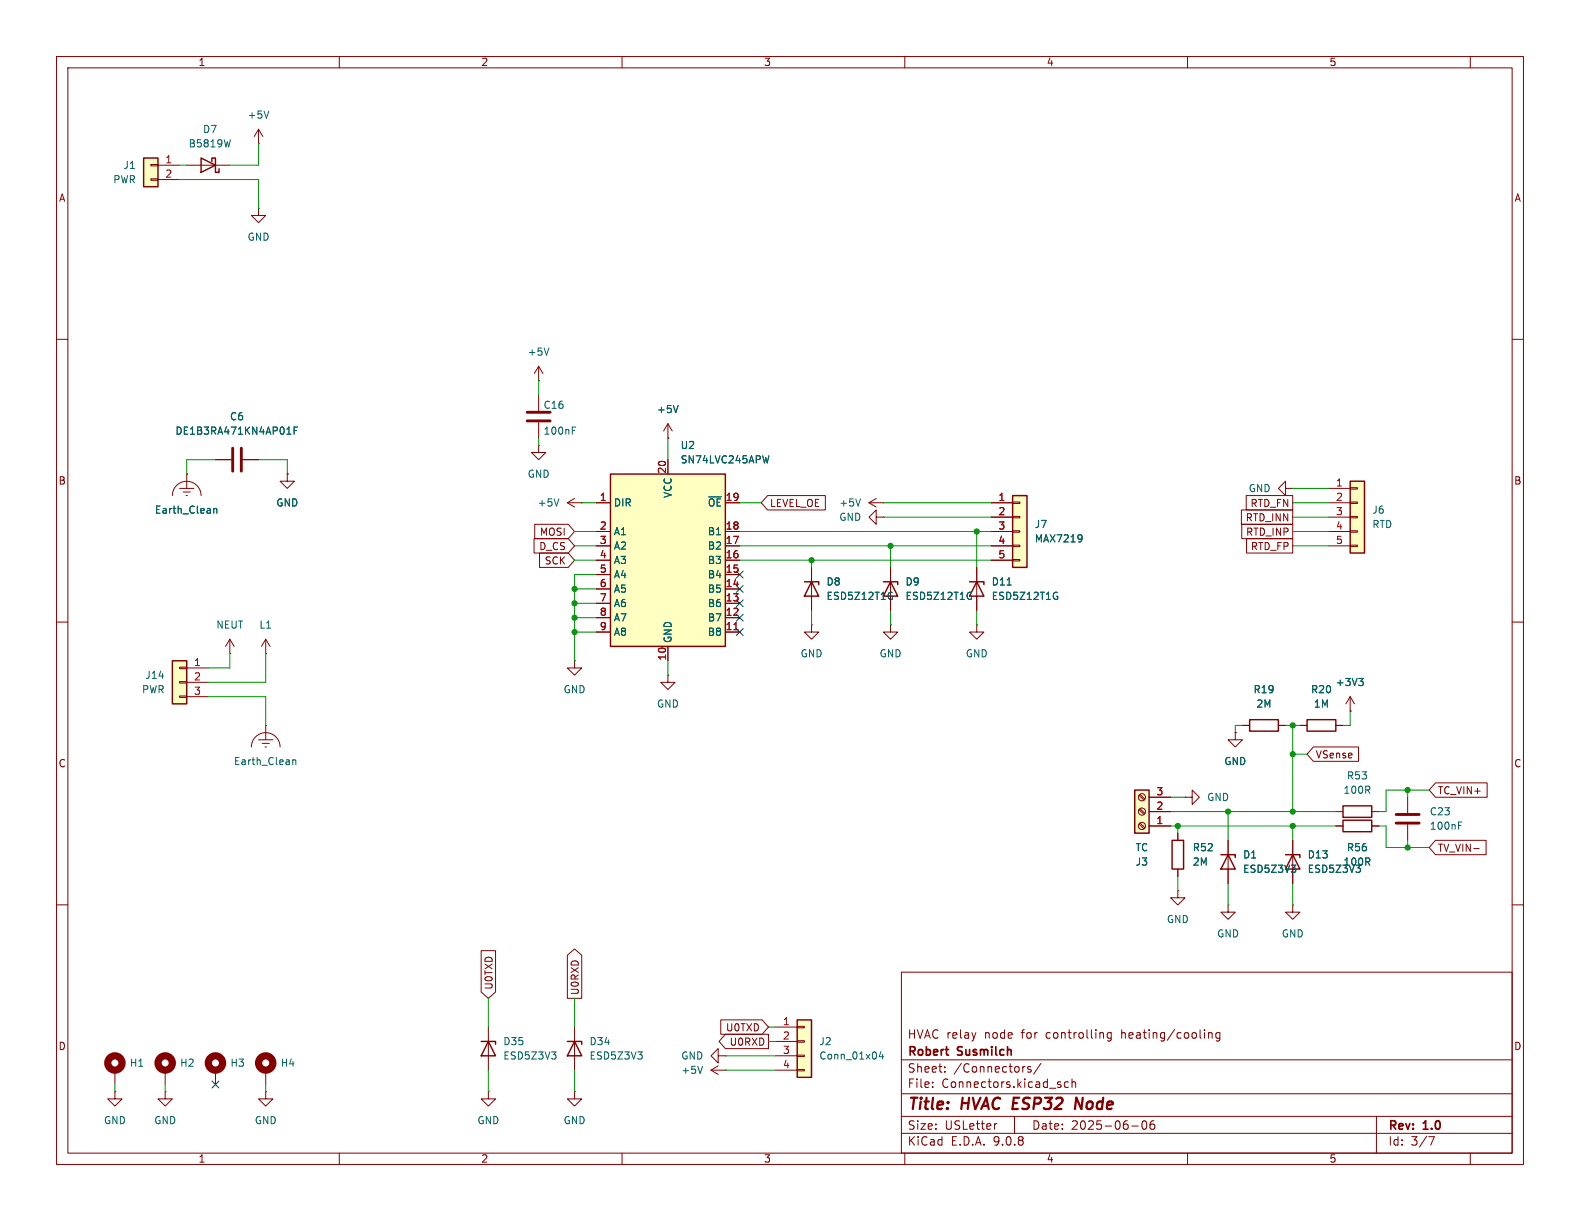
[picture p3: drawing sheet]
<svg xmlns="http://www.w3.org/2000/svg" width="279mm" height="216mm" viewBox="0 0 279 216" stroke-linecap="round" stroke-linejoin="round" font-family="sans-serif">
<g fill="none" stroke="#840000" stroke-width=".18">
<path d="M10 10h259.4v195.9h-259.4zM12 12h255.4v191.9h-255.4zM60 10v2M110 10v2M160 10v2M210 10v2M260 10v2M10 60h2M267.4 60h2M10 110h2M267.4 110h2M10 160h2"/>
<path d="M159.4 171.9h108v32h-108zM267.4 160h2M159.4 197.4h108M159.4 193.4h108M159.4 187.4h108M164.9 192.1v.2M164.9 191.4v.1M167.1 189.4v.2M167.1 188.7v.1M176.3 198.7l-.3 .1M179.4 197.4v3M181.1 188.6h.2"/>
<path d="M182.3 188.7l-.4-.1-.2 .2 .1 .2 .5 .2v.3h-.6M184.1 188l-1.3 1.9M187.6 191.9v.3M188.9 191.4l-.4-.1-.3 .3v.4l.2 .2h.5M189.6 191.4l.2-.1 .3 .1 .1 .9M189.6 190.8v1.5M196.5 182.6v1.2l-.3 .3-.3-.1M196.5 182.7l-.4-.1-.3 .3v.4l.1 .2h.6M200.1 199.1h1.2M202.1 198.3l.2-.1a.81 .81 0 0 1 .6 .6 .81 .81 0 0 1-.3 .8l-.2 .1a.81 .81 0 0 1-.3-1.4zM204.1 198.2a.59 .59 0 0 0-.7 .6v.6l.1 .2 .4 .1 .2-.2 .1-.5-.1-.2h-.5l-.2 .2M213.7 182.7l.2-.1 .4 .1 .1 .9"/>
<path d="M213.7 182.6v1M215.7 182.6v1.2l-.3 .3-.3-.1M215.7 182.7l-.4-.1-.3 .3v.4l.1 .2h.6M243.4 197.4v6.5M60 203.9v2M110 203.9v2M159.4 200.4h108M160 203.9v2M210 203.9v2M252.6 201h1l-.6 1.5M260 203.9v2"/>
</g>
<path d="M190.1 196.1l.2-2 .9 2" fill="none" stroke="#840000" stroke-width=".4"/>
<path d="M141 180.3h2.5v10.2h-2.5z" fill="#ffffc2"/>
<path d="M237.5 145h5.1v2.1h-5.1zM85.1 184.2h2.5v.5M86.4 184.2l1.2 2.5h-2.5zM100.3 184.2h2.6v.5M101.6 184.2l1.3 2.5h-2.6zM141 180.3h2.5v10.2h-2.5z" fill="none" stroke="#840000" stroke-width=".25"/>
<g fill="none" stroke="#840000" stroke-width=".18">
<path d="M44.4 132.1a2.54 2.54 0 0 1 2.6-2.5 2.54 2.54 0 0 1 2.5 2.5M45.7 130.8h2.6M46.4 131.4h1.2M46.9 132.1h.2M47 128.3h.1M47 128.3v2.5M236.2 146.1h1.3M242.6 146.1h1.2M47 189.2v2.6M86.4 181.6v7.6M101.6 181.6v7.6M125.7 189.2h2.6"/>
<path d="M125.7 189.2l1.3 .8M127 186.7v-1.3l-1.3 1.3 1.3 1.3v-1.3h1.3M127 188.5l-1.3 .7M128.3 189.2h.1M128.3 186.7h.1M137.2 181.6h3.8M137.2 184.2h3.8M137.2 186.7h3.8M137.2 189.2h3.8M141 181.5h1.2v.2h-1.2zM141 184h1.2v.3h-1.2zM141 186.6h1.2v.2h-1.2z"/>
<path d="M141 189.1h1.2v.3h-1.2z"/>
</g>
<path d="M51.8 134.4v.8M51.8 134.5l.1-.1h.4v.8M97.5 186h.8l-.4 .5M98.3 186.6v.5M112.8 186h.8l-.5 .5M113.5 186.6v.5M124.2 188.5l-.4 1.3M155.8 185.9l-.3 .9h.8M156.1 186.4v.9" fill="none" stroke="#006464" stroke-width=".18"/>
<circle cx="47" cy="188" r="1.27" fill="none" stroke="#840000" stroke-width="1.3"/>
<path d="M179.1 87.6h2.5v12.7h-2.5z" fill="#ffffc2"/>
<path d="M35.6 27.9l2.5 1.3-2.5 1.3zM37.5 28.6v-.7h.6v2.6h.6v-.7M179.1 87.6h2.5v12.7h-2.5z" fill="none" stroke="#840000" stroke-width=".25"/>
<g fill="none" stroke="#840000" stroke-width=".18">
<path d="M33 29.2h7.6M95.2 67.3h.1M95.2 64.8l-.7 1.2M95.2 64.8l.8 1.2M95.2 64.8v2.5M118.1 77.5h.1M118.1 74.9l-.8 1.3M118.1 74.9l.8 1.3M118.1 74.9v2.6M30.5 87.6a2.54 2.54 0 0 1 2.5-2.5 2.54 2.54 0 0 1 2.6 2.5M31.7 86.4h2.6M32.4 87h1.3"/>
<path d="M32.9 87.6h.2M33 83.8h.1M33 83.8v2.6M38.1 81.3h2.8M42.9 81.3h2.8M50.8 83.8v1.3h1.3l-1.3 1.3-1.3-1.3h1.3M50.8 83.8h.1M154.9 91.4v-1.2l-1.2 1.2 1.2 1.3v-1.3h1.3M156.2 91.4h.1M175.3 88.9h3.8M175.3 91.4h3.8M175.3 94h3.8"/>
<path d="M175.3 96.5h3.8M175.3 99.1h3.8M179.1 88.8h1.2v.2h-1.2zM179.1 91.3h1.2v.3h-1.2zM179.1 93.9h1.2v.2h-1.2zM179.1 96.4h1.2v.2h-1.2zM179.1 98.9h1.2v.3h-1.2zM101.6 116.8v1.3h1.3l-1.3 1.3-1.3-1.3h1.3M101.6 116.8h.1M118.1 119.4v1.3h1.3l-1.3 1.2-1.3-1.2h1.3M118.1 119.4h.1M143.5 110.5v1.3h1.3l-1.3 1.2-1.3-1.2h1.3"/>
<path d="M143.5 110.5h.1M248.9 141v2.8M248.9 145.8v2.8"/>
</g>
<path d="M40.7 24.7l-.3 1.3M50.7 76.8h.8M52 76.1h.4M52.6 75.5h-.6v1.3M97.1 61.5l-.5 1.3M119.9 71.7l-.4 1.3M37.8 89.9v.8M37.8 90l.2-.1 .3 .1v.7M191.1 94.6l.2 .1a1.07 1.07 0 0 1-.1 1M191.3 95.1l-.2 .2M257.9 146h.4M257.9 145.4h.6" fill="none" stroke="#006464" stroke-width=".18"/>
<path d="M41.1 79.2v4.1M42.7 79.2v4.1M246.9 144h4.1M246.9 145.5h4.1" fill="none" stroke="#840000" stroke-width=".51"/>
<path d="M25.4 27.9h2.5v5.1h-2.5z" fill="#ffffc2"/>
<path d="M25.4 27.9h2.5v5.1h-2.5zM171.4 102.9h2.6v.5M172.7 102.9l1.3 2.5h-2.6z" fill="none" stroke="#840000" stroke-width=".25"/>
<path d="M26.7 29.1h1.2v.2h-1.2zM26.7 31.6h1.2v.3h-1.2zM27.9 29.2h3.8M27.9 31.8h3.8M227.3 86.4v-1.3l-1.2 1.3 1.2 1.2v-1.2h1.3M228.6 86.4h.1M172.7 100.3v7.7" fill="none" stroke="#840000" stroke-width=".18"/>
<path d="M178.1 103.4h.7M186.8 105.4h.2v.5l-.2 .1M186.9 104.7l.1 .1" fill="none" stroke="#006464" stroke-width=".18"/>
<path d="M238.8 85.1h2.5v12.7h-2.5z" fill="#ffffc2"/>
<path d="M238.8 85.1h2.5v12.7h-2.5z" fill="none" stroke="#840000" stroke-width=".25"/>
<path d="M234.9 86.4h3.9M234.9 88.9h3.9M234.9 91.4h3.9M234.9 94h3.9M234.9 96.5h3.9M238.8 86.2h1.2v.3h-1.2zM238.8 88.8h1.2v.2h-1.2zM238.8 91.3h1.2v.3h-1.2zM238.8 93.9h1.2v.2h-1.2zM238.8 96.4h1.2v.2h-1.2z" fill="none" stroke="#840000" stroke-width=".18"/>
<path d="M107.9 83.8h20.4v30.5h-20.4z" fill="#ffffc2"/>
<path d="M107.9 83.8h20.4v30.5h-20.4zM142.2 102.9h2.6v.5M143.5 102.9l1.3 2.5h-2.6zM156.2 102.9h2.5v.5M157.5 102.9l1.2 2.5h-2.5zM221 127.3h5.1v2h-5.1zM231.1 127.3h5.1v2h-5.1z" fill="none" stroke="#840000" stroke-width=".25"/>
<g fill="none" stroke="#840000" stroke-width=".18">
<path d="M95.2 69.9v2.7M95.2 74.7v2.8M105.4 88.9h2.5M105.4 94h2.5M105.4 96.5h2.5M105.4 99.1h2.5M118.1 81.3v2.5M128.3 88.9h2.5M128.3 94h2.5M128.3 96.5h2.5M128.3 99.1h2.5M40.6 115.6h.1"/>
<path d="M40.6 113l.8 1.3M40.6 113l-.7 1.3M40.6 113v2.6M47 115.6h.1M47 113l.8 1.3M47 113l-.8 1.3M47 113v2.6M105.4 101.6h2.5M105.4 104.1h2.5M105.4 106.7h2.5M105.4 109.2h2.5M105.4 111.8h2.5"/>
<path d="M118.1 114.3v2.5M128.3 101.6h2.5M128.3 104.1h2.5M128.3 106.7h2.5M128.3 109.2h2.5M128.3 111.8h2.5M143.5 100.3v7.7M157.5 110.5v1.3h1.2l-1.2 1.2-1.3-1.2h1.3M157.5 110.5h.1M157.5 100.3v7.7M172.7 110.5v1.3h1.3l-1.3 1.2-1.3-1.2h1.3M172.7 110.5h.1"/>
<path d="M219.7 128.3h1.3M226.1 128.3h1.2M229.9 128.3h1.2M236.2 128.3h1.3M238.8 125.7h.1M238.8 123.2l-.8 1.3M238.8 123.2l.7 1.3M238.8 123.2v2.5"/>
</g>
<path d="M129.8 111.3h.7" fill="none" stroke="#a90000" stroke-width=".18"/>
<path d="M101.2 76.1h.4M101.2 75.5h.6M136 80.6l-.3 1.3M157.6 105.4h.2v.5l-.2 .1M157.7 104.7l.1 .1M171.6 105.4h.2v.5l-.2 .1M171.6 104.7l.1 .1M240.3 120h.8l-.5 .4M240.8 120.4l.3 .3v.3l-.3 .2" fill="none" stroke="#006464" stroke-width=".18"/>
<path d="M93.2 72.9h4.1M93.2 74.4h4.1" fill="none" stroke="#840000" stroke-width=".51"/>
<path d="M30.5 116.8h2.5v7.7h-2.5z" fill="#ffffc2"/>
<path d="M30.5 116.8h2.5v7.7h-2.5zM215.9 151.1h2.5v.5M217.2 151.1l1.2 2.6h-2.5zM227.3 151.1h2.6v.5M228.6 151.1l1.3 2.6h-2.6zM237.5 142.5h5.1v2h-5.1z" fill="none" stroke="#840000" stroke-width=".25"/>
<g fill="none" stroke="#840000" stroke-width=".18">
<path d="M45.7 25.4h.1M45.7 22.9l-.7 1.2M45.7 22.9l.8 1.2M45.7 22.9v2.5M95.2 78.7v1.3h1.3l-1.3 1.3-1.2-1.3h1.2M95.2 78.7h.1M100.3 88.9h2.6M100.3 88.9l1.3 .8M101.6 88.1l-1.3 .8M102.9 88.9h.1M153.7 88.9l1.2 .8M153.7 88.9h2.5"/>
<path d="M154.9 88.1l-1.2 .8M156.2 88.9h.1M31.7 118h1.3v.2h-1.3zM33 118.1h3.8M31.7 120.5h1.3v.3h-1.3zM31.7 123.1h1.3v.2h-1.3zM33 120.7h3.8M33 123.2h3.8M218.4 129.5v1.3h1.3l-1.3 1.3-1.2-1.3h1.2M218.4 129.5h.1M217.2 148.6v7.6M228.6 148.6v7.6"/>
<path d="M236.2 143.5h1.3M242.6 143.5h1.2M217.2 160v1.3h1.2l-1.2 1.3-1.3-1.3h1.3M217.2 160h.1M228.6 160v1.3h1.3l-1.3 1.3-1.3-1.3h1.3M228.6 160h.1"/>
</g>
<path d="M47.5 19.6l-.4 1.3M98.8 88.2l-.4 1.3M152.2 88.2l-.5 1.3M228.3 153h.8l-.4 .5M229.1 153.6v.5M240.6 153.7l-.1 .4" fill="none" stroke="#006464" stroke-width=".18"/>
<path d="M200.7 139.7h2.5v7.6h-2.5z" fill="#ffffc2"/>
<path d="M200.7 139.7h2.5v7.6h-2.5zM207.3 148.6h2v5.1h-2z" fill="none" stroke="#840000" stroke-width=".25"/>
<g fill="none" stroke="#840000" stroke-width=".18">
<path d="M45.7 36.8v1.3h-1.3l1.3 1.3 1.3-1.3h-1.3M45.7 36.8h.1M118.1 77.5h.1M33 83.8h.1M38.1 81.3h2.8M42.9 81.3h2.8M50.8 83.8h.1M94.4 95.2h6.1l1.1 1.3-1.1 1.3h-6.1zM94.6 92.7h5.9l1.1 1.3-1.1 1.3h-5.9zM95.4 97.8h5.1l1.1 1.3-1.1 1.2h-5.1zM105.4 88.9h2.5M105.4 94h2.5"/>
<path d="M105.4 96.5h2.5M105.4 99.1h2.5M118.1 81.3v2.5M128.3 88.9h2.5M128.3 94h2.5M128.3 96.5h2.5M128.3 99.1h2.5M135.7 87.6h10.3v2.6h-10.3l-1.1-1.3zM175.3 88.9h3.8M175.3 91.4h3.8M175.3 94h3.8M175.3 96.5h3.8"/>
<path d="M175.3 99.1h3.8M219.5 90.2h9.1v2.5h-9.1zM219.6 92.7h9v2.6h-9zM220.4 87.6h8.2v2.6h-8.2zM220.4 95.2h8.2v2.6h-8.2zM105.4 101.6h2.5M105.4 104.1h2.5M105.4 106.7h2.5M105.4 109.2h2.5M105.4 111.8h2.5M118.1 114.3v2.5M128.3 101.6h2.5"/>
<path d="M128.3 104.1h2.5M128.3 106.7h2.5M128.3 109.2h2.5M128.3 111.8h2.5M143.5 100.3v2.6M143.5 105.4v2.6M157.5 100.3v2.6M157.5 105.4v2.6M172.7 100.3v2.6M172.7 105.4v2.6M218.4 129.5h.1M219.7 128.3h1.3"/>
<path d="M226.1 128.3h1.2M229.9 128.3h1.2M232.3 132.1h7.9v2.5h-7.9l-1.2-1.2zM236.2 128.3h1.3M238.8 125.7h.1M253.8 138.4h9.2v2.6h-9.2l-1.1-1.3zM201.4 145.7l.9 .9M201.4 143.2l.9 .8M201.4 140.6l.9 .9M201.6 145.5l.9 .9M201.6 143l.9 .8M201.6 140.5l.9 .8"/>
<path d="M203.2 146.1h3.8M203.2 143.5h3.8M203.2 141h3.8M208.3 157.5v1.3h1.2l-1.2 1.2-1.3-1.2h1.3M208.3 157.5h.1M208.3 147.3v1.3M208.3 153.7v1.2M209.5 141h1.3v-1.3l1.3 1.3-1.3 1.2v-1.2M209.5 141h.1M217.2 148.6v2.5M217.2 153.7v2.5M228.6 148.6v2.5"/>
<path d="M228.6 153.7v2.5M236.2 146.1h1.3M242.6 146.1h1.2M253.8 148.6h9v2.5h-9l-1.1-1.2zM260.6 150h1M85.1 168.1h2.5v7.3l-1.2 1.1-1.3-1.1zM100.3 168.9l1.3-1.1 1.3 1.1v7.6h-2.6zM20.3 193v1.3h-1.3l1.3 1.3 1.3-1.3h-1.3M20.3 193h.1M20.3 189.2v2.6M29.2 193v1.3h-1.3l1.3 1.3 1.3-1.3h-1.3M29.2 193h.1"/>
<path d="M29.2 189.2v2.6M38.1 189.2v2.6M47 193v1.3h-1.3l1.3 1.3 1.3-1.3h-1.3M47 193h.1M86.4 193v1.3h1.2l-1.2 1.3-1.3-1.3h1.3M86.4 193h.1M101.6 193v1.3h1.3l-1.3 1.3-1.3-1.3h1.3M101.6 193h.1M127.5 180.3h7.3l1.1 1.3-1.1 1.3h-7.3zM128.3 182.9h7.6v2.5h-7.6l-1.1-1.2z"/>
<circle cx="201.9" cy="141" r=".63"/>
<circle cx="201.9" cy="143.5" r=".63"/>
<circle cx="201.9" cy="146" r=".63"/>
</g>
<g fill="none" stroke="#840000" stroke-width="1.3">
<circle cx="20.3" cy="188" r="1.27"/>
<circle cx="29.2" cy="188" r="1.27"/>
<circle cx="38.1" cy="188" r="1.27"/>
</g>
<g fill="none" stroke="#009600" stroke-width=".18">
<path d="M31.7 29.2h1.3M31.7 31.8h14v5M45.7 25.4v3.8h-5.1M95.2 67.3v2.6M95.2 77.5v1.2M118.1 77.5v3.8M38.1 81.3h-5.1v2.5M45.7 81.3h5.1v2.5M101.6 96.5h3.8M101.6 99.1h3.8M101.6 94h3.8M102.9 88.9h2.5"/>
<path d="M130.8 88.9h3.8M130.8 96.5h44.5M130.8 99.1h44.5M130.8 94h44.5M143.5 99.1v1.2M156.2 88.9h19.1M156.2 91.4h19.1M157.5 96.5v3.8M172.7 94v6.3M228.6 88.9h6.3M228.6 96.5h6.3M228.6 94h6.3"/>
<path d="M228.6 91.4h6.3M228.6 86.4h6.3M40.6 115.6v2.5h-3.8M47 115.6v5.1h-10.2M101.6 104.1h3.8M101.6 111.8h3.8M101.6 109.2h3.8M101.6 106.7h3.8M105.4 101.6h-3.8v15.2M118.1 116.8v2.6M143.5 108v2.5M157.5 108v2.5"/>
<path d="M172.7 108v2.5M36.8 123.2h10.2v5.1M219.7 128.3h-1.3v1.2M227.3 128.3h2.6M228.6 133.4h2.5M228.6 128.3v15.2M238.8 125.7v2.6h-1.3M248.9 139.7v1.3M252.7 139.7h-7.6v3.8h-1.3M207 143.5h29.2M207 146.1h29.2M207 141h2.5"/>
<path d="M208.3 146.1v1.2M208.3 154.9v2.6M217.2 143.5v5.1M217.2 156.2v3.8M228.6 146.1v2.5M228.6 156.2v3.8M243.8 146.1h1.3v3.8h7.6M248.9 148.6v1.3M86.4 176.5v5.1M101.6 176.5v5.1M20.3 191.8v1.2M29.2 191.8v1.2"/>
<path d="M47 191.8v1.2M86.4 189.2v3.8M101.6 189.2v3.8M128.3 186.7h8.9M128.3 189.2h8.9M135.9 184.2h1.3M135.9 181.6h1.3"/>
</g>
<path d="M130.2 101l1.2 1.2M130.2 108.6l1.2 1.2M130.2 103.5l1.2 1.2M130.2 106.1l1.2 1.2M130.2 111.2l1.2 1.2M131.4 101l-1.2 1.2M131.4 108.6l-1.2 1.2M131.4 103.5l-1.2 1.2M131.4 106.1l-1.2 1.2M131.4 111.2l-1.2 1.2M37.5 191.2l1.2 1.2M38.7 191.2l-1.2 1.2" fill="none" stroke="#000084" stroke-width=".18"/>
<g fill="none" stroke="#006464" stroke-width=".18">
<path d="M50.7 76.8h.8M52 76.1h.4M52.6 75.5h-.6v1.3M119.9 71.7l-.4 1.3M37.8 89.9v.8M37.8 90l.2-.1 .3 .1v.7M136 80.6l-.3 1.3M191.1 94.6l.2 .1a1.07 1.07 0 0 1-.1 1M191.3 95.1l-.2 .2M157.6 105.4h.2v.5l-.2 .1M157.7 104.7l.1 .1M171.6 105.4h.2v.5l-.2 .1"/>
<path d="M171.6 104.7l.1 .1M178.1 103.4h.7M186.8 105.4h.2v.5l-.2 .1M186.9 104.7l.1 .1M240.3 120h.8l-.5 .4M240.8 120.4l.3 .3v.3l-.3 .2M228.3 153h.8l-.4 .5M229.1 153.6v.5M240.6 153.7l-.1 .4"/>
</g>
<path d="M129.8 111.3h.7" fill="none" stroke="#a90000" stroke-width=".18"/>
<g fill="#009600" stroke="#009600" stroke-width=".18">
<circle cx="101.6" cy="106.7" r=".46"/>
<circle cx="101.6" cy="104.1" r=".46"/>
<circle cx="101.6" cy="109.2" r=".46"/>
<circle cx="101.6" cy="111.8" r=".46"/>
<circle cx="157.5" cy="96.5" r=".46"/>
<circle cx="143.5" cy="99.1" r=".46"/>
<circle cx="172.7" cy="94" r=".46"/>
<circle cx="228.6" cy="128.3" r=".46"/>
<circle cx="228.6" cy="143.5" r=".46"/>
<circle cx="248.9" cy="139.7" r=".46"/>
<circle cx="248.9" cy="149.9" r=".46"/>
<circle cx="228.6" cy="133.4" r=".46"/>
<circle cx="228.6" cy="146.1" r=".46"/>
<circle cx="217.2" cy="143.5" r=".46"/>
<circle cx="208.3" cy="146.1" r=".46"/>
</g>
<g font-size="2.8" fill="#840000">
<text x="160.4" y="196.8">Title:</text>
<text x="170.1" y="196.8">HVAC ESP32</text>
<text x="191.8" y="196.8">Node</text>
</g>
<g font-size="2.1" fill="#840000">
<text x="160.4" y="183.9">HVAC relay</text>
<text x="174.1" y="183.9">node</text>
<text x="180.8" y="183.9">for</text>
<text x="185.2" y="183.9">controlling</text>
<text x="198.7" y="183.9">heating/cooling</text>
<text x="160.4" y="189.9">Sheet:</text>
<text x="160.4" y="187.1">Robert</text>
<text x="168.6" y="189.9">/Connectors/</text>
<text x="169.4" y="187.1">Susmilch</text>
<text x="160.4" y="192.6">File:</text>
<text x="166.5" y="192.6">Connectors.kicad_sch</text>
<text x="160.4" y="202.8">KiCad</text>
<text x="160.4" y="200">Size:</text>
<text x="167.1" y="200">USLetter</text>
<text x="168.1" y="202.8">E.D.A.</text>
<text x="175.7" y="202.8">9.0.8</text>
<text x="182.4" y="200">Date:</text>
<text x="189.4" y="200">2025-06-06</text>
<text x="245.4" y="200.2">Rev:</text>
<text x="245.4" y="202.8">Id:</text>
<text x="249.5" y="202.8">3/7</text>
<text x="251.8" y="200.2">1.0</text>
</g>
<g font-size="1.8" fill="#840000">
<text x="35" y="11.9">1</text>
<text x="85" y="11.9">2</text>
<text x="135" y="11.9">3</text>
<text x="185" y="11.9">4</text>
<text x="235" y="11.9">5</text>
<text x="10.3" y="35.9">A</text>
<text x="267.7" y="35.9">A</text>
<text x="10.3" y="85.9">B</text>
<text x="136" y="89.9">LEVEL_OE</text>
<text x="221" y="89.9">RTD_FN</text>
<text x="267.7" y="85.9">B</text>
<text x="95.4" y="94.9">MOSI</text>
<text x="220.2" y="92.4">RTD_INN</text>
<text x="220.2" y="94.9">RTD_INP</text>
<text x="95.3" y="97.5">D_CS</text>
<text x="96.2" y="100">SCK</text>
<text x="221.1" y="97.5">RTD_FP</text>
<text x="10.3" y="135.9">C</text>
<text x="232.6" y="134.3">VSense</text>
<text x="267.7" y="135.9">C</text>
<text x="254.2" y="140.7">TC_VIN+</text>
<text x="254.2" y="150.8">TV_VIN-</text>
<text x="87.3" y="175.1" transform="rotate(-90 87.3 175.1)">U0TXD</text>
<text x="102.6" y="176.1" transform="rotate(-90 102.6 176.1)">U0RXD</text>
<text x="10.3" y="185.9">D</text>
<text x="128.3" y="182.6">U0TXD</text>
<text x="128.9" y="185.1">U0RXD</text>
<text x="267.7" y="185.9">D</text>
<text x="35" y="205.8">1</text>
<text x="85" y="205.8">2</text>
<text x="135" y="205.8">3</text>
<text x="185" y="205.8">4</text>
<text x="235" y="205.8">5</text>
</g>
<g font-size="1.8" fill="#006464">
<text x="35.8" y="23.7">D7</text>
<text x="43.7" y="21.2">+5V</text>
<text x="33.3" y="26.3">B5819W</text>
<text x="19.9" y="32.6">PWR</text>
<text x="21.7" y="30.1">J1</text>
<text x="43.7" y="42.8">GND</text>
<text x="93.2" y="63.1">+5V</text>
<text x="30.9" y="77.1">DE1B3RA471KN4AP01F</text>
<text x="40.6" y="74.5">C6</text>
<text x="96" y="77.1">100nF</text>
<text x="96" y="72.5">C16</text>
<text x="116.1" y="73.3">+5V</text>
<text x="120.3" y="79.6">U2</text>
<text x="120.3" y="82.1">SN74LVC245APW</text>
<text x="48.8" y="89.8">GND</text>
<text x="93.2" y="84.7">GND</text>
<text x="95" y="89.8">+5V</text>
<text x="108.5" y="89.8">DIR</text>
<text x="119" y="88.2" transform="rotate(-90 119 88.2)">VCC</text>
<text x="125.1" y="89.8">~{OE}</text>
<text x="148.3" y="89.8">+5V</text>
<text x="220.7" y="87.2">GND</text>
<text x="27.3" y="91">Earth_Clean</text>
<text x="108.5" y="94.8">A1</text>
<text x="125.1" y="94.8">B1</text>
<text x="148.3" y="92.3">GND</text>
<text x="182.9" y="93.6">J7</text>
<text x="242.6" y="91">J6</text>
<text x="242.6" y="93.6">RTD</text>
<text x="108.5" y="97.4">A2</text>
<text x="108.5" y="99.9">A3</text>
<text x="125.1" y="97.4">B2</text>
<text x="125.1" y="99.9">B3</text>
<text x="182.9" y="96.1">MAX7219</text>
<text x="108.5" y="102.5">A4</text>
<text x="108.5" y="105">A5</text>
<text x="108.5" y="107.5">A6</text>
<text x="125.1" y="102.5">B4</text>
<text x="125.1" y="105">B5</text>
<text x="125.1" y="107.5">B6</text>
<text x="146.1" y="103.7">D8</text>
<text x="146.1" y="106.3">ESD5Z12T1G</text>
<text x="160" y="103.7">D9</text>
<text x="160" y="106.3">ESD5Z12T1G</text>
<text x="175.3" y="103.7">D11</text>
<text x="175.3" y="106.3">ESD5Z12T1G</text>
<text x="38.1" y="111.4">NEUT</text>
<text x="45.8" y="111.4">L1</text>
<text x="108.5" y="110.1">A7</text>
<text x="108.5" y="112.6">A8</text>
<text x="119" y="113.8" transform="rotate(-90 119 113.8)">GND</text>
<text x="125.1" y="110.1">B7</text>
<text x="125.1" y="112.6">B8</text>
<text x="141.5" y="116.4">GND</text>
<text x="155.4" y="116.4">GND</text>
<text x="170.7" y="116.4">GND</text>
<text x="25" y="122.8">PWR</text>
<text x="25.6" y="120.2">J14</text>
<text x="99.6" y="122.8">GND</text>
<text x="116.1" y="125.3">GND</text>
<text x="221.6" y="122.8">R19</text>
<text x="222.1" y="125.3">2M</text>
<text x="231.7" y="122.8">R20</text>
<text x="232.2" y="125.3">1M</text>
<text x="236.1" y="121.5">+3V3</text>
<text x="41.3" y="135.5">Earth_Clean</text>
<text x="216.4" y="135.5">GND</text>
<text x="213.4" y="141.8">GND</text>
<text x="237.5" y="140.6">100R</text>
<text x="238.1" y="138">R53</text>
<text x="252.7" y="146.9">100nF</text>
<text x="252.7" y="144.4">C23</text>
<text x="200.7" y="150.7">TC</text>
<text x="200.7" y="153.3">J3</text>
<text x="210.8" y="153.3">2M</text>
<text x="210.8" y="150.7">R52</text>
<text x="219.7" y="152">D1</text>
<text x="219.7" y="154.5">ESD5Z3V3</text>
<text x="231.1" y="154.5">ESD5Z3V3</text>
<text x="231.1" y="152">D13</text>
<text x="237.5" y="153.3">100R</text>
<text x="238.1" y="150.7">R56</text>
<text x="206.2" y="163.4">GND</text>
<text x="215.1" y="166">GND</text>
<text x="226.6" y="166">GND</text>
<text x="88.9" y="185">D35</text>
<text x="104.1" y="185">D34</text>
<text x="144.8" y="185">J2</text>
<text x="22.9" y="188.8">H1</text>
<text x="31.8" y="188.8">H2</text>
<text x="40.6" y="188.8">H3</text>
<text x="49.5" y="188.8">H4</text>
<text x="88.9" y="187.6">ESD5Z3V3</text>
<text x="104.1" y="187.6">ESD5Z3V3</text>
<text x="120.4" y="190.1">+5V</text>
<text x="120.4" y="187.6">GND</text>
<text x="144.8" y="187.6">Conn_01x04</text>
<text x="18.3" y="199">GND</text>
<text x="27.2" y="199">GND</text>
<text x="45" y="199">GND</text>
<text x="84.3" y="199">GND</text>
<text x="99.6" y="199">GND</text>
</g>
<g font-size="1.8" fill="#a90000">
<text x="29.1" y="29">1</text>
<text x="29.1" y="31.5">2</text>
<text x="117.9" y="83.9" transform="rotate(-90 117.9 83.9)">20</text>
<text x="106" y="88.6">1</text>
<text x="128.2" y="88.6">19</text>
<text x="176.5" y="88.6">1</text>
<text x="236.1" y="86.1">1</text>
<text x="236.1" y="88.6">2</text>
<text x="106" y="93.7">2</text>
<text x="128.2" y="93.7">18</text>
<text x="176.5" y="91.2">2</text>
<text x="176.5" y="93.7">3</text>
<text x="236.1" y="91.2">3</text>
<text x="236.1" y="93.7">4</text>
<text x="106" y="96.3">3</text>
<text x="106" y="98.8">4</text>
<text x="106" y="101.3">5</text>
<text x="128.2" y="96.3">17</text>
<text x="128.2" y="98.8">16</text>
<text x="128.2" y="101.3">15</text>
<text x="176.5" y="96.3">4</text>
<text x="176.5" y="98.8">5</text>
<text x="236.1" y="96.3">5</text>
<text x="106" y="103.9">6</text>
<text x="106" y="106.4">7</text>
<text x="128.2" y="103.9">14</text>
<text x="128.2" y="106.4">13</text>
<text x="106" y="109">8</text>
<text x="106" y="111.5">9</text>
<text x="128.2" y="109">12</text>
<text x="128.2" y="111.5">11</text>
<text x="34.2" y="117.9">1</text>
<text x="117.9" y="116.9" transform="rotate(-90 117.9 116.9)">10</text>
<text x="34.2" y="120.4">2</text>
<text x="34.2" y="122.9">3</text>
<text x="204.4" y="143.3">2</text>
<text x="204.4" y="140.7">3</text>
<text x="204.4" y="145.8">1</text>
<text x="138.4" y="181.4">1</text>
<text x="138.4" y="183.9">2</text>
<text x="138.4" y="186.4">3</text>
<text x="138.4" y="189">4</text>
</g>
</svg>
